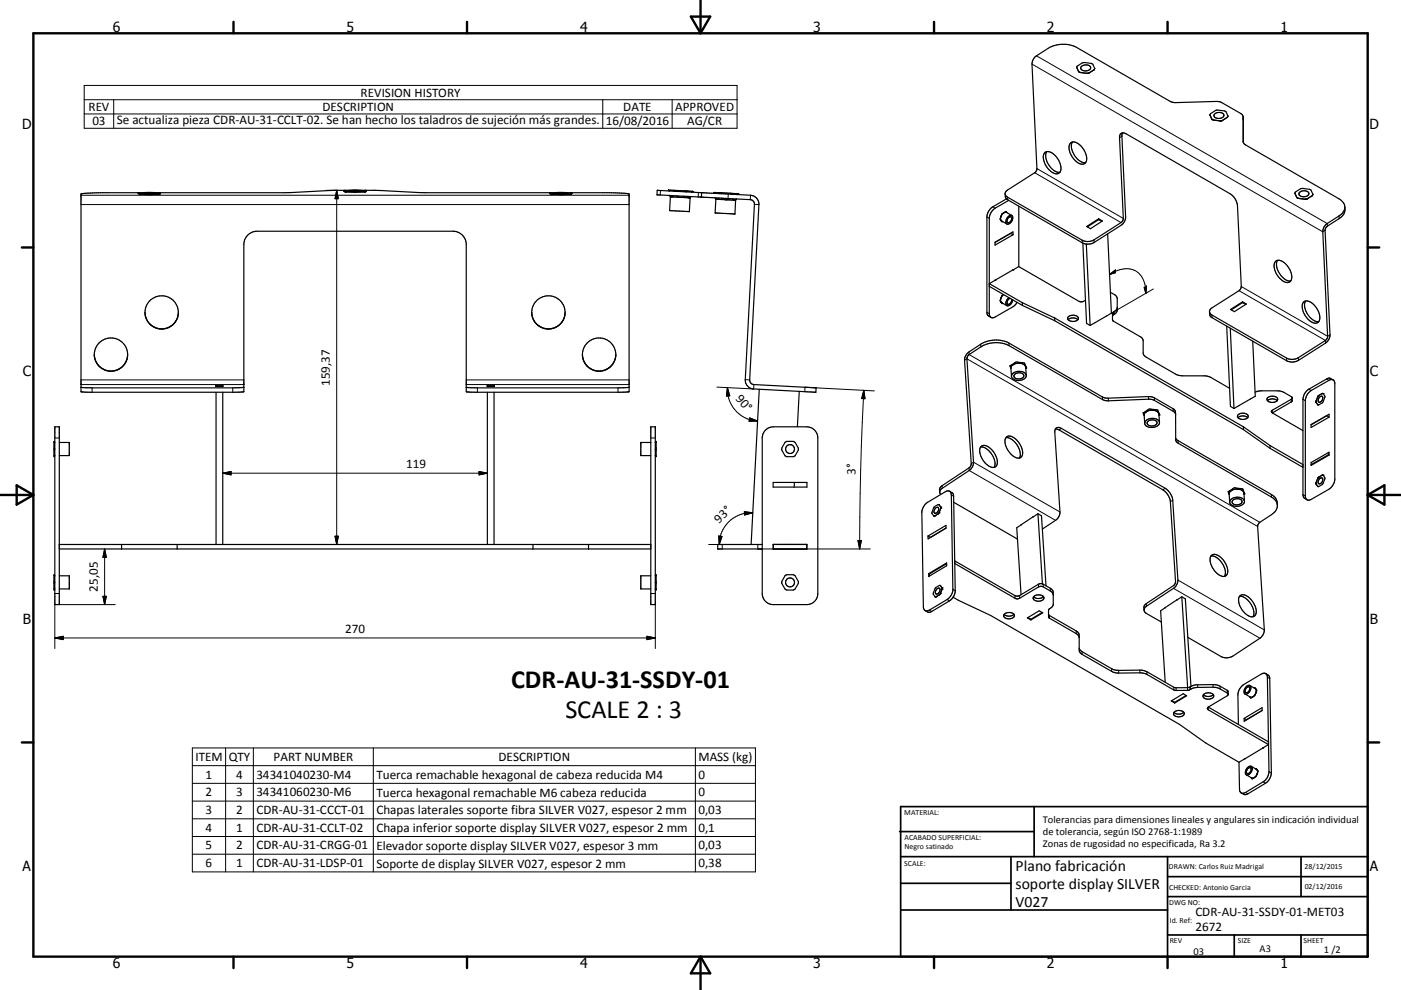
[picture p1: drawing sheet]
<svg xmlns="http://www.w3.org/2000/svg" width="420mm" height="297mm" viewBox="0 0 420 297" stroke-linecap="round" stroke-linejoin="round" font-family="sans-serif">
<g fill="none" stroke="#000" stroke-width=".36">
<path d="M324.3 19.8a1.76 1.76 0 0 1 2.7 .6 1.67 1.67 0 0 1-1.5 .9 1.67 1.67 0 0 1-1.5-1zM322.8 20.2l.2-.4a3.7 3.7 0 0 1 4.4-.6l.8 1.3M322.8 20.2l.6 1.3M323.4 21.5h.1M323.4 21.5l.4 .2M323.8 21.7l2.1 .3M323.8 21.7h.1M325.9 22h.1M326.2 22h-.3M326.5 21.9l-.6 .1M326.5 21.9h.1M326.5 21.9l-.5 .1"/>
<path d="M328 20.9l-1.5 1M328 20.9h.1M328.2 20.5l-.2 .4M328.2 20.5l-.1 .4M336.6 39.9l-.2 1 1.1 24.2a3.1 3.1 0 0 1-1.4 2.5l-8.1 5.1a3.8 3.8 0 0 1-3.5 .2l-22.4-13-.7-.7-.1-1.1M362.8 34.5l.1-.4a3.6 3.6 0 0 1 4.5-.7l.7 1.4M362.8 34.5l.5 1.3M362.8 34.5h.1M363.3 35.7l.5 .3M363.3 35.7v.1M363.3 35.8l.5 .2M363.8 36l2 .2"/>
<path d="M363.8 36h.1M363.8 36l2 .3M364.2 34.2a1.78 1.78 0 0 1 2.7 .4 1.7 1.7 0 0 1-3 .1zM365.8 36.2v.1M366.2 36.3h-.1M366.5 36.2l-.7 .1M366.5 36.1l-.7 .1M366.5 36.1v.1M368 35.2l-1.5 .9M368 35.2l-1.5 1M368.1 34.8l-.1 .4M372.7 35.1l-.2-.6-.5-.5-6.5-3.5-13 .3-1.5-.3-28.2-16.3a9 9 0 0 0-8.5 .3l-3.6 2.2a3.1 3.1 0 0 0-1.3 2.5l1.5 31.6-.5 .9-8.3 5.3a1.16 1.16 0 0 0-.8 1.1 1.16 1.16 0 0 0 .8 1.1l22.3 12.9a3.7 3.7 0 0 0 3.6-.1l8.1-5.2 .7-1.1-1.2-24.4a1.21 1.21 0 0 1 .6-1.3 1.21 1.21 0 0 1 1.5 .2l31.1 17.9a4.9 4.9 0 0 1 2.2 3.6l1.1 24.4-.6 1.1-8.2 5.2a1.15 1.15 0 0 0-.7 1.1 1.15 1.15 0 0 0 .8 1l22.3 12.9a3.6 3.6 0 0 0 3.5-.1l8.3-5.3 .5-.9-1.4-31.6a3.1 3.1 0 0 1 1.3-2.4l3.5-2.3a2.77 2.77 0 0 0 1.8-2.6 2.77 2.77 0 0 0-1.8-2.6l-28-16.1-.7-.9"/>
<path d="M372.7 35.1v7.5M372.7 35.1v.7M372.7 35.9l.1 6.8M41.4 58v-.2l2.9-.1 3.8 .1v.2M41.4 58h.5M41.4 58l.1 .1M41.5 58.1h.3M41.5 58.1l.5 .2M41.8 58.1l.2 .2M41.8 58.3h6M41.8 58.2v.1M41.9 58l2.4 .1"/>
<path d="M41.9 58.1h-.1M41.9 58v.1M41.9 58.1l2.4 .1M42 58.3l2.6 .1M42 57.8h-13.1l-4.6 .4v59.3M42.8 57.9h.1M42.8 57.9h3.9M44.3 58.1h.9M44.3 58.1v.1M44.3 58.2h.2M44.5 58.2h.5M44.5 58.2l.1 .2"/>
<path d="M44.6 58.4h.3M45 58.2l-.1 .2M45.2 58.1v.1M45.2 58.2h-.2M46.7 57.9v.1M46.8 57.9h-4M46.8 57.9h-.1M47.6 57.8h37.9l14-.7 6.5-.1 7.4 .1 14 .7h37.9M47.6 58.3l-2.7 .1M47.7 58l-2.5 .1M47.7 58v.1M47.7 58.1l-2.5 .1"/>
<path d="M47.7 58.1h.1M47.7 58.3h-.1M47.8 58.2v.1M47.8 58.1l-.2 .2M48 58.1h-.2M48 58.1l-.3 .2M48.1 58h-.4M48.1 58l-.1 .1M103.1 57.3h.4M103.2 57.4h.2M103.2 57.4l.4 .2M103.3 57.1h-.2l.1 .3"/>
<path d="M103.4 57.6h6.1M103.4 57.5v.1M103.4 57.4l.2 .2M103.5 57.3l2.5 .1M103.5 57.3v.1M103.5 57.4h-.1M103.5 57.4l2.5 .1M103.6 57.6h2.7M104.5 57.2h3.9zM104.5 57.2h.1M106 57.4h.9M106 57.4v.1"/>
<path d="M106 57.5h.2M106.2 57.5h.5M106.2 57.5l.1 .1M106.3 57.6h.3M106.3 57.6v.1M106.6 57.6v.1M106.7 57.5l-.1 .1M106.9 57.4v.1M106.9 57.5h-.2M109.3 57.6h.1M109.3 57.6h-2.7M109.4 57.3l-2.5 .1"/>
<path d="M109.4 57.3v.1M109.4 57.4h.1M109.4 57.4l-2.5 .1M109.5 57.5v.1M109.5 57.4l-.2 .2M109.6 57.1h.2l-.1 .3M109.7 57.4h-.2M109.7 57.4l-.3 .2M109.8 57.3h-.4M164.8 58v-.2l2.9-.1 3.8 .1v.2M164.8 58h.4M164.8 58l.1 .1"/>
<path d="M164.9 58.1h.2M164.9 58.1l.2 .2M165.1 58.3h6M165.1 58.2v.1M165.1 58.1l.2 .2M165.1 58.3h.2M165.2 58l2.5 .1M165.2 58v.1M165.2 58.1h-.1M165.2 58.1l2.5 .1M165.3 58.3l2.7 .1M166.1 57.9h4"/>
<path d="M166.1 57.9h.1M166.2 57.9h3.9M166.2 57.9v.1M167.7 58.1h.8M167.7 58.1v.1M167.7 58.2h.2M167.9 58.2h.5M167.9 58.2l.1 .2M168 58.4h.3M168.4 58.2l-.1 .2M168.5 58.2h-.1M168.5 58.1v.1"/>
<path d="M170.1 57.9h.1M170.9 57.8h13.1l4.6 .4v59.3M170.9 58.3l-2.6 .1M171 58l-2.5 .1M171 58v.1M171 58.1h.1M171 58.1l-2.5 .1M171.1 58.3h-.2M171.1 58.2v.1M171.1 58.1l-.2 .2M171.4 58.1h-.3M171.4 58.1l-.3 .2"/>
<path d="M171.5 58h-.5M171.5 58l-.1 .1M197 57.1l28 1.5a2.66 2.66 0 0 1 2.5 2.8l-2.7 52.6a1.35 1.35 0 0 0 1.2 1.4l18.7 1-.1 1.3-18.6-1a2.65 2.65 0 0 1-2.6-2.8l2.8-52.6a1.35 1.35 0 0 0-1.3-1.4l-27.9-1.4zM200.4 57.1h.1M200.4 57h.1M200.4 57.1l.3 .2M200.4 57.1l1.5 .1M200.4 57l1.5 .1M200.8 58.6l.2 .5M200.8 58.7l.8 .4M201 59.1l2.9 .1M201 59.1l-.2 4.1 4.5 .2 1.4 .1 .2-4.1"/>
<path d="M201.9 57.1h.7M201.9 57.1v.1M201.9 57.2h.1M202 57.2h.5M202 57.2l.2 .2M202 58.7l-.5 .4M202.5 57.2v.2M202.6 57.1l2.9 .2M202.6 57.1l-.1 .1M202.8 58.8l1.1 .4M203.9 59.2l3 .2M205.1 58.9l-1.2 .3"/>
<path d="M205.5 57.3h.7M205.5 57.3l.1 .1M205.6 57.4h.5M205.6 57.4v.2M205.9 58.9l.6 .4 .6-.3-.2 .4M206.1 57.4l-.3 .2M206.2 57.4l1.4 .1M206.2 57.4h-.1M206.2 57.3l1.4 .1M206.2 57.3v.1M207.6 57.4l.1 .1M207.6 57.4v.1"/>
<path d="M207.6 57.5h.1M207.7 57.5l-.3 .1M210.4 57.8l-.1 1.3M214.1 57.7h.1M214.1 57.8l.2 .2M214.1 57.7l1.4 .1M214.1 57.7v.1M214.1 57.8h.1M214.1 57.8l1.4 .1M214.6 59.8l-.2 4.1 2.6 .1 3.3 .2 .2-4.1M214.6 59.8h.3M214.9 59.7l-.5-.3 .2 .4"/>
<path d="M214.9 59.7l.1 .1M215 59.8l2.6 .1M215.5 57.8h.7M215.5 57.8v.1M215.5 57.9h.2M215.6 59.4l-.6 .4M215.7 57.9h.4M215.7 57.9l.2 .2M216.1 57.9v.2M216.2 57.8l2.9 .2M216.2 57.8v.1M216.2 57.9h-.1"/>
<path d="M216.4 59.5l1.2 .4M217.6 59.9l1.1 .1a2.34 2.34 0 0 0 2.1-.3l-.3 .4M218.8 59.6l-1.2 .3M219.1 58l.2 .1M219.1 58h.8M219.1 58h.1M219.3 58.1h.4M219.3 58.1l-.1 .2M219.6 59.6l.4 .4 .5 .1M219.7 58.1l-.2 .2M219.9 58l1.4 .1M219.9 58.1h-.2"/>
<path d="M219.9 58v.1M219.9 58.1l1.4 .1M221.3 58.1h.1M221.3 58.1v.1M221.3 58.2l-.3 .2M301.8 59.7l-4.1 2.3a3.9 3.9 0 0 0-1.8 3.1v28.6l.2 .9 1 .6M313.2 45.8a2.33 2.33 0 0 1 3.2 1 4.4 4.4 0 0 1 1.3 5 2.1 2.1 0 0 1-2.9-.6 4.9 4.9 0 0 1-1.7-5.2zM313.8 45.5a5 5 0 0 0 2.8 6l1.2 .2M320.9 42.9a2.17 2.17 0 0 1 2.9 .7 4.9 4.9 0 0 1 1.7 5.1 1.76 1.76 0 0 1-2.7-.1 4.8 4.8 0 0 1-1.9-5.7zM321.5 42.6a5.1 5.1 0 0 0 2.8 6l1.2 .2M388.2 58l.2-.4a3.8 3.8 0 0 1 4.4-.7l.8 1.4M388.2 58l.6 1.2"/>
<path d="M388.2 58l.6 1.3M388.8 59.2l.4 .3M388.8 59.2v.1M388.8 59.3l.4 .2M389.2 59.5l2.1 .3M389.2 59.5h.1M389.7 57.7a1.78 1.78 0 0 1 2.7 .4 1.69 1.69 0 0 1-3 .1zM391.3 59.8h.1M391.6 59.7l-.3 .1M391.7 59.8h-.2M391.9 59.7l-.6 .1M391.9 59.6l-.3 .1"/>
<path d="M391.9 59.6v.1M393.5 58.7l-1.6 1M393.5 58.7h.1M393.5 58.5v.2M393.6 58.4l-.1 .3M393.6 58.3l-.1 .2M393.6 58.3h.1M298.3 72.7l5.4-3.1v.8l-5.4 3.1zM300 65.9l.1 .2M300.1 64.9v1.2M300.1 66.1l.1 .1M300.1 64.9l-.1 .2"/>
<path d="M300.2 64.7l-.1 .2M300.2 66.2v.1M300.2 66.2l1.7 1M300.3 66.4h.1M301 63.8l-.9 1.1M301 63.8l-.2 .1M301 63.8l.6-.1 1.8 .9M301.1 63.7l-.1 .1M301.6 63.5l.2 .3M301.9 63.8l-.3-.4-1.2 .7-.6 1.6 .6 .9 .2-.1M302.3 65a.76 .76 0 0 1 1.1-.3 .76 .76 0 0 1 .2 1.1 1.47 1.47 0 0 1-1.9 1.3 1.81 1.81 0 0 1 .6-2.1zM302.4 60.1l-4.1 2.4a3.9 3.9 0 0 0-1.7 3v28.6a1.07 1.07 0 0 0 .5 1.1 1.07 1.07 0 0 0 1.2-.1l5.4-3 1.2-1.4"/>
<path d="M302.4 65.3a.56 .56 0 0 1 .9-.1 .56 .56 0 0 1-.1 .8 .8 .8 0 0 1-1.2 .6l-.1-.6zM303 70h.1M303 70l.7 .4M305.4 80l18.1 10.4 1 .1 .9-.4M305.4 80l-1.7 1M305.4 61.9v18.1M324.6 72.9l1.2 24.1 1 .6M325.7 73.2l1.1 24.4M325.8 68l3.6-2.4 1.1 .7-3.6 2.3zM329.4 65.9l.9 .5M329.4 65.9l-3.4 2.2M329.4 65.6v.3"/>
<path d="M332.1 70.2l1.1 23.8-1.4 .8M382.4 78.4a2.12 2.12 0 0 1 2.9 .7 4.9 4.9 0 0 1 1.7 5.1 1.94 1.94 0 0 1-3-.4 4.9 4.9 0 0 1-1.7-5.2zM383 78.1a5 5 0 0 0 2.4 5.8l1 .4h.6M403.2 62.1a3.2 3.2 0 0 1-1.7 3.5l-3.5 2.2-.5 .5-.2 .8 1.4 31.4a3.1 3.1 0 0 1-1.3 2.4l-8.1 5.2a3.7 3.7 0 0 1-3.6 .1l-22.6-13-.4-.7-.1-1M43.5 93.7l.2 1.7M43.5 94.3a5 5 0 0 1 6.4-5.4 5 5 0 0 1 2.3 8.1 5 5 0 0 1-8.3-1.2M43.6 94.8l.6 1.5M53.5 93.7a5 5 0 0 1-3.4 4.7 5 5 0 0 1-5.6-1.7M159.4 93.7l.3 1.7 .5 .9M159.4 94.3a5 5 0 0 1 6.1-5.5 5 5 0 0 1 3.1 7.6 5 5 0 0 1-8.2 .3M159.5 94.8a5 5 0 0 0 3.9 3.8 5 5 0 0 0 5.1-2M169.4 93.7l-.1 1.1-.6 1.4"/>
<path d="M296.6 85.9l9.9 5.7M298.3 84.1l-1.7 1 9.9 5.7M300 90.4l.1 .2M300.1 90.6l.1 .1M300.1 89.4v1.2M300.1 89.4l-.1 .2M300.2 89.3l-.1 .1M300.2 90.7v.1M300.2 90.7l1.7 1M300.3 90.9h.1M300.8 88.4h.1M300.9 88.4l-.5 .2-.6 1.6 .6 .9 .2-.1"/>
<path d="M300.9 88.4l-.8 1M302.5 89.3a1.74 1.74 0 0 0-.6 2.4M302.8 89.5a1.08 1.08 0 0 0-.6 1.8 1.35 1.35 0 0 0 1.1-1.5M303.6 90a1.74 1.74 0 0 1-1.7 1.7M303.7 81h.1M303.7 81l-5.4 3.1M306.5 90.8l9.7 4.6M306.5 91.6l9.7 4.6M306.5 90.8v.8M316.2 95.4l56.6 32.6M316.2 96.2l56.6 32.7M316.2 95.4v.8"/>
<path d="M320.2 95.1a2.04 2.04 0 0 1 3.1 .3 1.81 1.81 0 0 1-1.6 1.1 1.81 1.81 0 0 1-1.6-1zM320.2 95.9a2.26 2.26 0 0 1 3 0M331.8 94.8l-5 2.8M332.9 87.7l1.4 .8 .6 .6 .1 3.9a2.42 2.42 0 0 1-1.4 1.7l-.1 .1M335 92.2a2.15 2.15 0 0 1-1.4 1.6l-.1 2.2 .2 .3 8.4 4.9 .4 .4 .2 .6 .1 3.9 .8 1 9.5 5.4 1.5 .3 7.5 .1 6.5 3.6M367.8 97.8l1.1 24.1 1.1 .7M368.8 98.5l1.2 24.1M368.9 92.8l3.6-2.2 1.2 .6-3.6 2.3zM372.5 90.6l.1 .2M373.5 91.3l-1-.5-3.4 2.2M390.8 90.6a2.59 2.59 0 0 1 3.5 1.3 3.7 3.7 0 0 1 .8 4.9 3.4 3.4 0 0 1-3.9-2.3 3.7 3.7 0 0 1-.4-3.9zM391.4 90.3a5.1 5.1 0 0 0 2.8 6l1.2 .2"/>
<path d="M24.3 117.5h.1M24.3 116.2h.1M24.3 117.5h48.8M24.3 116.2l3.3 .2 45.5-.2M28.3 106.9a5 5 0 0 0 7.7 3.7 5 5 0 0 0-.3-8.6 5 5 0 0 0-7.4 4.4v.5M38.3 106.4a5 5 0 0 1-4.5 4.9 5 5 0 0 1-5.4-3.9M64.7 115.6h2.1v.4h-2.1zM64.8 115.9v.1M64.8 117.7v45.7M66.8 115.9v.1M66.8 117.7v45.7M73.1 117.5v-44.1a4 4 0 0 1 4-4h58.7a4 4 0 0 1 4 4v44.1"/>
<path d="M73.1 116.2h.1M73.1 117.5h.1M139.8 117.5h.1M139.8 116.2h.1M139.8 117.5h48.8M139.8 116.2l3.3 .2 45.5-.2M146.1 115.6h2.1v.4h-2.1zM146.1 117.7v45.7M148.1 115.9v.1M148.1 117.7v45.7M174.6 106.4a5 5 0 0 1 7.1-4.6 5 5 0 0 1 1 8.4 5 5 0 0 1-8-2.8M174.6 106.4l.3 1.6"/>
<path d="M174.6 106.4v.5M184.6 106.4a5 5 0 0 1-3.9 4.8 5 5 0 0 1-5.6-2.8M188.6 117.5h.1M188.6 116.2h.1M227.6 116.8l-2.4 46.6M239.6 117.4l-.5 10.6M302.8 109.8l.3 .8M302.9 110.2l-.1-.4 1.8-1.2 2.5 .3 .7 1.5-.3 .2 .2-.4M303.6 112.1a2.78 2.78 0 0 1 4.1 .4 2.23 2.23 0 0 1-3.2 1.6 1.15 1.15 0 0 1-1.1-.7 1.15 1.15 0 0 1 .2-1.3zM303.7 109.4l-.7 .2M303.7 109.4l-.6 .9 .2 2.6M304.2 112.3a1.75 1.75 0 0 1 2.8 .4 1.68 1.68 0 0 1-1.5 1 1.68 1.68 0 0 1-1.5-.9z"/>
<path d="M304.4 108.7l-.7 .7M305 108.6l.9 .4M305.9 109h-1l-1.2 .4M305.9 109l.9 .3 .5 .4M306.8 108.8l-.9 .2M307.2 109l.2 .7M307.3 109.7l.2 .3M307.5 110l.2 2.6M307.5 110l.1 .2M307.6 110.2h.1M375.6 102.3l.7 16.6-6.3 3.7M376.3 117.7l1.6-.4h5.8l1.3 .5 2.4 1.4-.2 1.3-5.7 3.4"/>
<path d="M380.1 119.3a1.86 1.86 0 0 1 3 .6 1.89 1.89 0 0 1-3.3-.1zM387.4 119.4l-6.1 3.8-.1 .3 .3 .4M392.6 117.5l5.8-3.4a1.04 1.04 0 0 1 1.1-.2 1.04 1.04 0 0 1 .7 .9l-.1 29.5a4 4 0 0 1-1.7 2.5l-5.3 3a1.08 1.08 0 0 1-1.2 .1 1.08 1.08 0 0 1-.5-1.1v-28.6a3.9 3.9 0 0 1 1.2-2.7zM395.1 119l-.5 1.3M395.2 118.8l-.1 .2M395.4 118.7l-.2 .1M395.4 118.6v.1M395.6 119.2a.6 .6 0 0 1 .9-.2 .6 .6 0 0 1 0 .9 .75 .75 0 0 1-1.3 .5v-.6zM396.4 118.1h.3M396.4 118.1l-1 .6M396.7 118.1l.5 .7v.4a2.47 2.47 0 0 1-2 2.3l-.6-.8M399.7 114l-1.1-.6-.6 .2-5.6 3.1a3.9 3.9 0 0 0-1.8 3.1v28.6l.3 .9 1 .6"/>
<path d="M16.2 132.4v4.6M16.2 134.4h.1M16.2 132.7h.1M16.2 137h.1M16.2 136.7h.1M16.2 135h.1M16.2 132.4h.1M16.3 132.4v.1M16.3 134.4v.3M16.3 136.7v.2M16.3 132.5v.1M16.3 134.7v.1"/>
<path d="M16.3 136.9h.1M16.3 132.6v.1M16.3 134.8v.2M16.3 136.9v.1M16.3 136.9l.1-.2-.1 .2M16.3 132.5l.1 .2-.1-.1M16.4 128h1.4v53.4h-1.4zM17.8 132.7h3v4h-3M195.1 128h1.4v53.4h-1.4zM195.1 132.7h-3v4h3M196.6 132.5v.1M196.6 134.7v.1"/>
<path d="M196.6 136.9h.1M196.6 136.9v.1M196.6 134.8v.2M196.6 132.6v.1M196.6 132.5l-.1 .2 .1-.1M196.6 136.9l-.1-.2 .1 .2M196.6 134.4h.1M196.6 132.7h.1M196.6 137h.1M196.6 136.7h.1M196.6 136.7v.2M196.6 135h.1"/>
<path d="M196.6 134.4v.3M196.6 132.4h.1M196.6 132.4v.1M196.7 132.4v4.6M229.5 129l1.1-.7 1.3-.3h10a3.3 3.3 0 0 1 3.3 3.4v46.7a3.3 3.3 0 0 1-3.3 3.3h-10a3.3 3.3 0 0 1-3.4-3.3v-46.7l.3-1.3zM294 134.1a4.9 4.9 0 0 1 4.2 4.2l.1 1.1-.3 .8M294.1 134a2.67 2.67 0 0 1 3.5 1.3 4.3 4.3 0 0 1 1 4.6 2.16 2.16 0 0 1-2.9-.6 5 5 0 0 1-1.7-5.1zM301.6 131.3a5.2 5.2 0 0 1 4.3 5.3l-.3 .8M301.7 131.2a2.32 2.32 0 0 1 3.2 .9 4.3 4.3 0 0 1 1.3 5 2.32 2.32 0 0 1-3.2-1 4.3 4.3 0 0 1-1.3-4.9zM316.4 128.7l1.1 .3 31.1 17.9a5 5 0 0 1 2.3 3.6l1.5 24.2-.5 .9-8.5 5.7-.4 .7v1.1M342.8 123.9l.2 .8M342.9 124.3l-.2-.4 1.9-1.2 2.5 .3 .6 1.5-.2 .2"/>
<path d="M343.7 123.5l-.7 .2M343.7 123.5l-.7 .9 .2 2.6M343.7 126.1a2.68 2.68 0 0 1 3.9 .5 2.24 2.24 0 0 1-3.2 1.5 1.15 1.15 0 0 1-1.1-.7 1.15 1.15 0 0 1 .4-1.3zM344.2 126.4a1.75 1.75 0 0 1 2.7 .4 1.69 1.69 0 0 1-3 .2zM344.3 122.8l-.6 .7M344.9 122.7l.9 .4M345.8 123.1l1.1 .4 .5 .5M345.8 123.1l-1.3 .1-.8 .3M346.7 123l-.9 .1M347.1 123.1l.3 .9M347.4 124l.1 .2M347.5 124.2l.1 2.6"/>
<path d="M347.5 124.2l.2 .1-.2 .3M352.5 124.4l-.6-.9-6.6-3.7-13 .4-1.5-.2-28.3-16.3a8.8 8.8 0 0 0-8.4 .4l-3.7 2.4-.5 .9 2 31.3a3 3 0 0 1-1.3 2.5l-8.1 5.3a1.16 1.16 0 0 0-.5 1.8M352.5 124.4v7.5l.3 .8 28.4 16.4a2.86 2.86 0 0 1 1.8 2.7 2.86 2.86 0 0 1-1.8 2.6l-3.5 2.3-.7 1.1 2.1 31.2a3.1 3.1 0 0 1-1.4 2.5l-8.1 5.3a3.7 3.7 0 0 1-3.5 .2l-10-5.8M352.5 124.4l-.1-1-.5-.6-6.6-3.7-13 .4-1.6-.3-28.2-16.3a8.8 8.8 0 0 0-8.5 .4l-3.5 2.3a3.1 3.1 0 0 0-1.3 2.5l1.9 31.4-.6 .9-8.3 5.5-.5 .8v1M352.5 131.4l.7 .8 28 16.1a3.2 3.2 0 0 1 1.8 3.2M371.2 125.3a2.28 2.28 0 0 1 2.9 0M371.3 124.4a1.86 1.86 0 0 1 2.9 .6 1.89 1.89 0 0 1-3.2-.1zM372.8 128l8 5.7M372.8 128.9l8 5.6M372.8 128v.9M380 120.2a2.26 2.26 0 0 1 2.9 0M380.8 133.7l9.8 5.7"/>
<path d="M380.8 134.5l9.8 5.7M380.8 133.7v.8M381.5 123.9l9.1 5.3M393.1 138.8l5.4-3.1v.8l-5.4 3.1zM394.6 120.7h.1M394.6 120.5v.2M394.6 120.3h.1M394.6 120.3l-.1 .3M394.6 120.3v.2M397.8 124.7h.1M397.8 124.7l.7 .5M397.8 124.7l-4.7 2.7"/>
<path d="M398.3 136.4l-5.2 3M398.3 135.8v.6M398.3 136.4l.2 .1M398.5 125.2v-.9l-5.4 3.1M398.5 125.2l-5.4 3v-.8M231.8 144.7h10.1v1.4h-10.1zM238.2 144.7l-.1 1.4M277.4 151.3l6-3.8a1.07 1.07 0 0 1 1.2-.1 1.07 1.07 0 0 1 .6 1.1l.5 28.3a3.9 3.9 0 0 1-1.8 3.1l-5.3 3.1a1.08 1.08 0 0 1-1.2 .2 1.08 1.08 0 0 1-.6-1.1l-.4-28.3a3.8 3.8 0 0 1 1-2.5zM279.9 154.8h.3M280.4 152.5a.6 .6 0 0 1 .9-.2 .6 .6 0 0 1 0 .9l-.4 .6a.57 .57 0 0 1-.9 0 .57 .57 0 0 1 .1-.9zM281.3 154.2l-1.1 .6M281.3 154.2h.1"/>
<path d="M281.4 154l-.1 .2M281.5 153.8l-.1 .2M281.5 153.8l-.1 .3M282 152.1l-.5-.7h-.3a2.7 2.7 0 0 0-1.8 2.7l.5 .7M282 152.5l-.5 1.3M282 152.1v.4M282 152.1l.1 .2M282.1 152.4l-.1 .1M283.6 158.5v-.9l-5.4 3.2M283.6 158.5l-5.3 3.2-.1-.9M283.6 158.4l-4.7 2.8M284.7 147.4l1 .7 .2 .8 .5 28.3a3.9 3.9 0 0 1-1.7 3.1l-5.6 3.3-.8 .1-.9-.5"/>
<path d="M286 150.7l19 11M306.2 157.4h.1M306.2 157.4l-1.4 .9 1.3 20.1M311.2 154.1l-5 3.3M311.2 154.1l1 .6 1.4 21.1M311.2 154.1l1.3 21.1M312.5 158.7l4-2.6a3.1 3.1 0 0 0 1.3-2.5l-1.6-24a1.18 1.18 0 0 1 .6-1.3 1.18 1.18 0 0 1 1.4 .2l31.1 18 1.1 .9a4.6 4.6 0 0 1 1.2 2.7l1.5 23.9a2.97 2.97 0 0 1-1.3 2.5l-8.1 5.4a1.19 1.19 0 0 0-.7 1.1 1.19 1.19 0 0 0 .7 1.1l4.5 2.5M368.3 147.5l.2 .9M369.1 147.2l-.6 .8 .2 2.7M369.1 147.2l-.6 .2M369.6 150.1a1.66 1.66 0 0 1 2.8 .5 1.75 1.75 0 0 1-3 .1zM369.8 146.5l-.7 .7"/>
<path d="M370.4 146.4l.9 .3M371.3 146.7l-1 .1-1.2 .4M371.3 146.7l.9 .3 .7 .7M372.2 146.6l-.9 .1M372.6 146.7l.3 1M372.9 147.7l.2 .3-.1 .3 .2-.1-.6-1.5-2.6-.4-1.8 1.3 .2 .3M372.9 147.7l.2 2.7M373.1 150.4a2.48 2.48 0 0 0-2.3-1.2 2.48 2.48 0 0 0-2.1 1.5M373.1 150.4a2.59 2.59 0 0 1-4.4 .5v-.2M394.6 144.8l-.1 .3M394.6 145.2h.1M394.6 145v.2"/>
<path d="M394.6 144.8h.1M394.6 144.8v.2M395.1 143.5l-.5 1.3M395.4 143.2l-.3 .3M395.6 143.6a.54 .54 0 0 1 .9-.2 .54 .54 0 0 1 0 .9 .76 .76 0 0 1-.4 .8 .76 .76 0 0 1-.9-.2zM396.4 142.6h.3M396.4 142.6l-1 .6M396.5 142.5v.1M396.5 142.5l-.1 .1M396.5 142.6h.2M396.7 142.6l.5 .7v.4a2.47 2.47 0 0 1-2 2.3l-.6-.8M16.2 172.4v4.6"/>
<path d="M16.2 175h.1M16.2 176.7h.1M16.2 172.4h.1M16.2 172.7h.1M16.2 174.4h.1M16.2 177h.1M16.3 172.4v.1M16.3 174.4v.3M16.3 176.7v.1M16.3 172.6v.1M16.3 172.5v.1M16.3 174.7v.1"/>
<path d="M16.3 176.8v.1M16.3 174.8v.2M16.3 176.9v.1M16.3 176.8l.1-.1-.1 .2M16.3 172.5l.1 .3-.1-.2M17.8 163.4h177.3M17.8 164.7h177.3M17.8 172.8h3v3.9h-3M36.4 163.4v1.3M53.1 163.4v1.3M159.8 163.4v1.3M176.4 163.4v1.3"/>
<path d="M195.1 172.8h-3v3.9h3M196.6 172.5v.1M196.6 174.7v.1M196.6 176.8v.1M196.6 172.6v.1M196.6 176.9v.1M196.6 174.8v.2M196.6 172.5l-.1 .3 .1-.2M196.6 176.8l-.1-.1 .1 .2M196.6 175h.1M196.6 176.7h.1M196.6 172.4h.1"/>
<path d="M196.6 172.7h.1M196.6 174.4h.1M196.6 177h.1M196.6 172.4v.1M196.6 176.7v.1M196.6 174.4v.3M196.7 172.4v4.6M228.5 163.4h-13.3v1.3h13.3M231.8 163.4l10.1-.1v1.4h-10.1zM231.8 164.7h10.1M231.9 163.4v1.3M237.2 163.3v.1"/>
<path d="M241.9 163.4v1.3M278.2 160.8l.7 .4M278.4 172.1l5.4-3.2v.8l-5.4 3.3zM278.4 172.1l.2 .1M278.9 161.2h.1M280.6 179.1h-.1M280.8 176.7a.56 .56 0 0 1 .9-.2 .56 .56 0 0 1 .1 .9 .77 .77 0 0 1-.5 .7 .77 .77 0 0 1-.9-.1zM281.7 178.4h.1M281.7 178.4l-1.1 .7M281.9 175.6l.5 .8M281.9 175.6h-.3a2.65 2.65 0 0 0-1.8 2.7l.5 .7 .3 .1M281.9 175.6h.1"/>
<path d="M281.9 178.1l-.2 .3M282.4 176.7l-.5 1.4M282.4 176.4v.3M283.8 169.1l-5.2 3.1v.6M285.8 179.2l11.2 5.5 56.6 32.6 8 5.7 9.9 5.7M312.6 175.2h-1.1l-5.8 3.5-1.3 .1-18.2-10.5 .1 .8 18.4 10.5 1-.1 6.2-3.6 .7 .1 2.6 1.5 .6 1M312.6 175.2l2.7 1.6 .4 .7 .1 1M312.8 178.9v.2M312.8 179a2.22 2.22 0 0 1-2.9 0M312.8 179a2.29 2.29 0 0 0-2.9 .1M312.8 179a1.05 1.05 0 0 1-.2 1.1 1.05 1.05 0 0 1-1 .3 1.23 1.23 0 0 1-1.7-1.3M315.8 178.5v2.7a2.19 2.19 0 0 1-1.4 1.6v2.3l.1 .3 8.2 4.7 .6 .6 .2 .6"/>
<path d="M352.9 179.9v.1M352.9 179.9l-3.6 2.4M352.9 179.9h.1M354.3 179.1l-1.4 .9M354.3 179.1l1.1 .6 1.7 26.2M354.3 179.1l1.8 27.2M363.1 166.8a4.9 4.9 0 0 1 4.2 4.2l.1 1.1-.3 .8M363.2 166.7a2.67 2.67 0 0 1 3.5 1.3 4.3 4.3 0 0 1 1 4.6 2.67 2.67 0 0 1-3.5-1.3 4.3 4.3 0 0 1-1-4.6zM371.6 178.9a4.9 4.9 0 0 1 4.2 4.2l.1 1.1-.2 .8M371.7 178.8a2.65 2.65 0 0 1 3.5 1.3 4.2 4.2 0 0 1 1 4.6 2.62 2.62 0 0 1-3.5-1.3 4.2 4.2 0 0 1-1-4.6zM301.2 184.2a1.86 1.86 0 0 1 2.9 .6 1.93 1.93 0 0 1-3.2-.1zM304 184.3a2.22 2.22 0 0 1-3 0"/>
<path d="M308 185.4l3.6-2.2 1 .7-3.5 2.1zM308.2 185.3l.9 .5M309.1 185.8v.2M312.5 183.8l-3.4 2M314.4 184.4l8.9 5.4 .2 .7v4.6l.5 .9 9.6 5.6 1.8 .3h6.7l1.2 .2 9.1 5h4l1.2-.6 1.1-.2 5.7-.1 1.1 .3 2.7 1.8M323.5 194.4l.9 1.1 9.5 5.4 1.5 .2 7.5 .1 1 .3 8.3 4.8h4.2l2.3-.9 6.1 .1 3.1 1.6 .3 .4v.8M349.4 182.3h.1M349.4 182.3l-1.4 .9 1.3 21.5M351.1 210.3l3.6-2.2 1.1 .6-3.6 2.2zM351.3 210.2l.9 .5M352.1 213.6a2.01 2.01 0 0 1 2.9 .4 1.81 1.81 0 0 1-3.2 .1zM352.2 210.7v.2"/>
<path d="M354.9 213.7a2.21 2.21 0 0 1-3 0M355.6 208.6l-3.4 2.1M362.2 212.1h.1M362.3 212.1l18 10.5v.8M362.3 212.1l-.3 .4 .3 .5 18 10.4M363.7 208.4a2.3 2.3 0 0 1-2.9 0M363.7 208.4a2.26 2.26 0 0 0-2.9 0M363.7 208.4a1.03 1.03 0 0 1-.1 1.1 1.03 1.03 0 0 1-1.1 .3 1.21 1.21 0 0 1-1.7-1.4M368.2 208.3l-.1 .3-5.8 3.5M371.3 217.4l-.2-8.9a3.9 3.9 0 0 1 1.8-3.1l5.3-3.2a1.08 1.08 0 0 1 1.2-.1 1.08 1.08 0 0 1 .6 1.1l.4 28.3a3.8 3.8 0 0 1-1.7 3.1l-5.3 3.2a1.08 1.08 0 0 1-1.2 .1 1.08 1.08 0 0 1-.6-1.1l-.1-8.1M373 215.5l.7 .4M373.3 208.2l1.7 1 .6-.1"/>
<path d="M373.6 206.5a.59 .59 0 0 1 .9-.4 .59 .59 0 0 1 .1 .9l-.2 .4a.58 .58 0 0 1-.9 .4 .58 .58 0 0 1-.1-.9zM373.7 215.9v.1M374.7 205.7l1.7 .9M374.8 209.1l.3 .3M374.8 205.7a1.66 1.66 0 0 0-1.5 2.5M374.8 205.7a1.73 1.73 0 0 1-1.5 2.5M375.6 209.1l-.1 .1M375.8 209l-.2 .1M376 206.4l.2-.1 .6 .8-.6 1.6-1.2 .7-.3-.3M376.2 206.5h.1M376.4 206.6h.1M376.4 206.6l.1 .1"/>
<path d="M376.5 206.7v1.2M376.5 206.7l.2 .2M376.5 207.9l-.1 .2M376.5 207.9l-.9 1.2M376.6 207.8l-.1 .1M378.4 213.1l-4.7 2.8M378.4 213.2v-.9l-5.4 3.2M378.4 213.2l-5.4 3.2v-.9M379.5 202.1l1 .7 .2 .8 .4 28.9a3.8 3.8 0 0 1-1.7 2.5l-5.5 3.3-.7 .1-1.1-.5M373.2 227.6l-1.7 1.1M373.2 227.6h.1M373.7 232.5l1.7 1 .6-.2"/>
<path d="M374 230.7a.55 .55 0 0 1 .6-.4 .55 .55 0 0 1 .5 .5 .96 .96 0 0 1-.3 1 .96 .96 0 0 1-1.1 .1v-.5zM374.1 230.3a.82 .82 0 0 1 1.2-.3 .82 .82 0 0 1 0 1.3 1.19 1.19 0 0 1-1.9 .9 1.95 1.95 0 0 1 .7-1.9zM375.1 229.9l1.8 1.1M376 233.3l-.1 .1M376.2 233.2l-.2 .1M376.4 230.6l.2-.1 .6 .9-.6 1.5-1.2 .8-.3-.4 .4 .3M376.6 230.7h.1M376.8 230.8l.1 .2M376.9 231l.2 .2M376.9 231v1.2M376.9 232.2v.1M376.9 232.2l-.9 1.1"/>
<path d="M377 232l-.1 .2M378.6 224.4h.1M378.6 224.4l-5.4 3.2M380.3 223.4l-1.8 1"/>
<circle cx="236.9" cy="134.7" r="2.5"/>
<circle cx="236.9" cy="134.7" r="1.34"/>
<circle cx="236.9" cy="174.7" r="2.5"/>
<circle cx="236.9" cy="174.7" r="1.34"/>
</g>
<g fill="#000">
<circle cx="41.8" cy="58.3" r=".18"/>
<circle cx="42" cy="58.3" r=".18"/>
<circle cx="44.6" cy="58.4" r=".18"/>
<circle cx="44.9" cy="58.4" r=".18"/>
<circle cx="47.6" cy="58.3" r=".18"/>
<circle cx="47.7" cy="58.3" r=".18"/>
<circle cx="103.5" cy="57.6" r=".18"/>
<circle cx="103.6" cy="57.6" r=".18"/>
<circle cx="109.3" cy="57.6" r=".18"/>
<circle cx="109.4" cy="57.6" r=".18"/>
<circle cx="165.1" cy="58.3" r=".18"/>
<circle cx="165.3" cy="58.3" r=".18"/>
<circle cx="168" cy="58.4" r=".18"/>
<circle cx="168.3" cy="58.4" r=".18"/>
<circle cx="170.9" cy="58.3" r=".18"/>
<circle cx="171.1" cy="58.3" r=".18"/>
<circle cx="207.7" cy="57.5" r=".18"/>
<circle cx="221.3" cy="58.2" r=".18"/>
<circle cx="298.3" cy="84.1" r=".18"/>
<circle cx="303.7" cy="81" r=".18"/>
<circle cx="395.1" cy="119" r=".18"/>
<circle cx="396.4" cy="118.1" r=".18"/>
<circle cx="396.7" cy="118.1" r=".18"/>
<circle cx="395.1" cy="121.4" r=".18"/>
<circle cx="279.9" cy="154.8" r=".18"/>
<circle cx="280.2" cy="154.8" r=".18"/>
<circle cx="281.5" cy="153.8" r=".18"/>
<circle cx="282" cy="152.1" r=".18"/>
<circle cx="282" cy="152.5" r=".18"/>
<circle cx="395.1" cy="146" r=".18"/>
<circle cx="395.1" cy="143.5" r=".18"/>
<circle cx="395.4" cy="143.2" r=".18"/>
<circle cx="396.4" cy="142.6" r=".18"/>
<circle cx="396.7" cy="142.6" r=".18"/>
<circle cx="280.3" cy="179" r=".18"/>
<circle cx="280.6" cy="179.1" r=".18"/>
<circle cx="281.9" cy="178.1" r=".18"/>
<circle cx="282.4" cy="176.4" r=".18"/>
<circle cx="282.4" cy="176.7" r=".18"/>
<circle cx="378.5" cy="224.4" r=".18"/>
</g>
<g fill="none" stroke="#000" stroke-width=".3">
<path d="M309.4 19.2l87.2 50.3 .7-.4M310.7 16.7l87.2 50.4 .1 .7M25.2 25.6h195.8v12.9h-195.8zM25.2 29.9h195.8M25.2 34.2h195.8M34.1 29.9v8.6M180.7 29.9v8.6M201.5 29.9v8.6M372.7 35.1v.8M24.3 58.6h164.3M97.8 57.1h3.4M100.9 57.1v106.3"/>
<path d="M100.9 57.1l.5 2.5h-1zM198 57.2l-.1 1.3M209.4 57.8l-.1 1.3M218.3 58.2v1.4M225 58.6l-.1 1.3M302.1 59.2v.7M310.2 51.8l25.9 15M310.9 50.6l25.9 14.9M336.4 40.9l-.8 .4M372.7 42.4v.1M24.3 61.4h164.3M226.2 61.3l1.3 .1"/>
<path d="M295.9 65.1l.7 .4M297.7 62l.6 .5M300.4 66.4h-.1M301.6 63.5h.1M324.4 72.1l.1 .8M328 72v.7M401.4 64.8l.1 .8M295.9 93.7l.7 .4M300.4 90.9h-.1M332.6 82.3l1.8-.9a5.9 5.9 0 0 1 7.9 1.7l1 2.3 .2 2.6M332.6 82.3l1.8-1.3v.8zM333.8 93.6v.8"/>
<path d="M343 86.3l.7-.5-.2 2.2zM345.8 86.7l-11.7 6.8v.8M363.4 94.5v.8M371.5 87.2l25.9 14.9v.8M372.1 86l25.9 14.9 .7-.4M24.3 114h48.8M24.3 115.4h48.8M27.6 116.4v1.3M69.8 116.4v1.3M139.8 114h48.8M139.8 115.4h48.8M143.1 116.4v1.3"/>
<path d="M185.3 116.4v1.3M218.1 116.3a9.7 9.7 0 0 0 1.6 5.8 9.6 9.6 0 0 0 5 3.8l2.4 .4M218.1 116.3l.7 2.5h-1zM223.4 113.9l1.4 .1M226 115.4v1.3l-11.1-.6M259 117.1a893.3 893.3 0 0 0-1.3 47.6M259 117.1l.3 2.5h-1zM262.2 117.3l-20.9-1.1v1.3M289.2 108.1l.7-.5 87.1 50.3M290.5 105.6l.1 .8 87.1 50.3M294 103.3l.1 .8M302.5 102.9v.8"/>
<path d="M302.8 109.8h.1M307.7 110.3h.1M330.5 119.1v.8M332.3 119.5v.7M344.3 119l.1 .8M346.1 119.4v.7M385.7 107.4v.8M387.1 119.8v.8M389.2 107.3l.1 .8M390.6 119.8l.8 .4M392.4 116.7l.7 .5M397.7 113.7l.7 .4"/>
<path d="M16.4 131.4h1.4M195.1 131.4h1.4M224.8 125.4l2.3 .9-2.5 .1zM291.2 139.1l.7-.4 25.9 14.9M318.2 128.5l-.7 .5M342.8 123.9h.1M347.7 124.4h-.1M351.7 122.6v.8M353.2 132.2v.8M381.5 123.1v.8M66.8 142h79.3M66.8 142l2.5-.5v1z"/>
<path d="M143.6 141.5l2.5 .5-2.5 .5zM223.2 153.5l2.5 .3-2.5 .7zM225.7 153.8a9.5 9.5 0 0 0-5.9 1.7 9.6 9.6 0 0 0-3.8 5.4l-.4 2.5M282.4 145.7l.1 .8M285.2 148.5l.7 .4M290.5 140.4l.1 .8 25.9 14.9M349.3 146.5l-.7 .4M351.6 150.1l-.7 .4M368.3 147.5h.1M373.1 148v.1M381.2 148.3v.8M390.6 148.4l.8 .4"/>
<path d="M16.4 178.1h1.4M30.9 178.9h1l-.5 2.5zM31.4 164.7v16.7M31.4 164.7l.5 2.5h-1zM100.4 160.9h1l-.5 2.5zM195.1 178.1h1.4M212.5 163.4h4v1.3M215.5 160.8l1 .1-.9 2.5zM227.2 163.4v1.3h33.7M257.2 162.2h1l-.5 2.5zM283.9 179.9l.8 .4M285.7 176.8l.7 .4"/>
<path d="M304.3 178.7v.8M305.7 178.7v.8M311.4 175.3v.8M312.8 175.3v.8M314.9 176.5v.8M351.8 176.5l25.9 15M353.1 174l26 15M16.4 191.4h180.1M16.4 191.4l2.5-.5v1zM16.4 181.4v13.2M17.8 181.4h16.7M193.9 190.9l2.6 .5-2.6 .5z"/>
<path d="M196.5 181.4v13.2M278.6 183l.8 .4M314.6 184.7l.1 .8M322.7 189.3v.8M324.4 195.5v.8M343.7 181.1v.8M333.3 200.6v.8M335.4 201.1v.8M341.7 201l.1 .9M343.9 201.5v.8M351.9 206.2v.8M352.6 206.3v.8"/>
<path d="M356 206.3v.8M356.7 206.1v.8M357 206v.8M359.1 205.4v.8M362.3 212.1v.9M363.7 205.4v.8M365.8 205.9v.8M367.9 207.1v.8M375 209.3l.1 .1M376.3 206.4l-.1 .1M380 203.2l.7 .4M57.7 224.4h168.8v37.2h-168.8z"/>
<path d="M57.7 229.7h168.8M57.7 235h168.8M67.6 224.4v37.2M76 224.4v37.2M111.9 224.4v37.2M208.5 224.4v37.2M373.4 237.8l.7 .4M375.4 233.6h.1M376.7 230.7h-.1M378.7 234.6l.7 .4M380.4 231.5l.8 .4M57.7 240.3h168.8"/>
<path d="M57.7 245.7h168.8M57.7 251h168.8M57.7 256.3h168.8"/>
</g>
<g fill="none" stroke="#000" stroke-width=".71">
<path d="M10 10h400v277h-400zM70 6.6v3.4M140 6.6v3.4M207.1 5h5.8l-2.9 5zM210 0v10M280 6.6v3.4M350 6.6v3.4M6.6 74.2h3.4M410 74.2h3.5M0 148.5h10M5 145.6l5 2.9-5 2.9zM410 148.5h10.1"/>
<path d="M410 148.5l5.1-2.9v5.8zM6.6 222.7h3.4M410 222.7h3.5M70 287v3.4M140 287v3.4M210 287v10M210 287l2.9 5h-5.8zM280 287v3.4M350 287v3.4"/>
</g>
<g fill="none" stroke="#000" stroke-width=".51">
<path d="M269.7 249.5h40.3M270 242h140v45h-140zM270 257h140M303.1 257v16M310 242v15M350 257v30M390.1 257v12M270 265h33.1M270 273h80M350 269h60M350 263h60M350 280.5h60"/>
<path d="M370 280.5v6.5M390.1 280.5v6.5"/>
</g>
<g fill="#000" stroke="#000" stroke-width=".3">
<path d="M100.9 57.1l.5 2.5h-1zM332.6 82.3l1.8-1.3v.8zM343 86.3l.7-.5-.2 2.2zM218.1 116.3l.7 2.5h-1zM259 117.1l.3 2.5h-1zM224.8 125.4l2.3 .9-2.5 .1zM66.8 142l2.5-.5v1zM143.6 141.5l2.5 .5-2.5 .5zM223.2 153.5l2.5 .3-2.5 .7zM30.9 178.9h1l-.5 2.5zM31.4 164.7l.5 2.5h-1zM100.4 160.9h1l-.5 2.5z"/>
<path d="M215.5 160.8l1 .1-.9 2.5zM257.2 162.2h1l-.5 2.5zM16.4 191.4l2.5-.5v1zM193.9 190.9l2.6 .5-2.6 .5z"/>
</g>
<g font-size="7.9">
<text x="153.2" y="206.4">CDR-AU-31-SSDY-01</text>
<text x="169.5" y="215.4">SCALE 2 : 3</text>
</g>
<g font-size="4.7">
<text x="304.5" y="261.2">Plano fabricación</text>
<text x="304.5" y="266.6">soporte display SILVER</text>
<text x="304.5" y="272">V027</text>
</g>
<g font-size="4.2">
<text x="33.9" y="9.6">6</text>
<text x="103.9" y="9.6">5</text>
<text x="173.9" y="9.6">4</text>
<text x="243.8" y="9.6">3</text>
<text x="313.9" y="9.6">2</text>
<text x="383.9" y="9.6">1</text>
<text x="6.7" y="38.7">D</text>
<text x="410.5" y="38.7">D</text>
<text x="6.9" y="112.9">C</text>
<text x="410.7" y="112.9">C</text>
<text x="6.9" y="187.1">B</text>
<text x="410.7" y="187.1">B</text>
<text x="6.8" y="261.4">A</text>
<text x="410.7" y="261.4">A</text>
<text x="33.9" y="290.4">6</text>
<text x="103.9" y="290.4">5</text>
<text x="173.9" y="290.4">4</text>
<text x="243.8" y="290.4">3</text>
<text x="313.9" y="290.4">2</text>
<text x="383.9" y="290.4">1</text>
</g>
<g font-size="3.9">
<text x="108.1" y="29">REVISION HISTORY</text>
<text x="26.5" y="33.3">REV</text>
<text x="96.7" y="33.3">DESCRIPTION</text>
<text x="186.9" y="33.3">DATE</text>
<text x="202.4" y="33.3">APPROVED</text>
<text x="27.7" y="37.6">03</text>
<text x="35.1" y="37.3">Se actualiza pieza CDR-AU-31-CCLT-02. Se han hecho los taladros de sujeción más grandes.</text>
<text x="181.6" y="37.5">16/08/2016</text>
<text x="206" y="37.5">AG/CR</text>
<text x="98.9" y="115.7" transform="rotate(-90 98.9 115.7)">159,37</text>
<text x="220.4" y="119.7" transform="rotate(48 220.4 119.7)">90°</text>
<text x="121.8" y="140.5">119</text>
<text x="256.5" y="142.5" transform="rotate(-88 256.5 142.5)">3°</text>
<text x="215.6" y="157.1" transform="rotate(-43 215.6 157.1)">93°</text>
<text x="29.3" y="177.5" transform="rotate(-90 29.3 177.5)">25,05</text>
<text x="103.5" y="189.8">270</text>
<text x="58.6" y="228.3">ITEM</text>
<text x="61.6" y="233.6">1</text>
<text x="68.6" y="228.3">QTY</text>
<text x="70.8" y="233.6">4</text>
<text x="76.9" y="233.6">34341040230-M4</text>
<text x="82" y="228.3">PART NUMBER</text>
<text x="112.9" y="233.7">Tuerca remachable hexagonal de cabeza reducida M4</text>
<text x="149.4" y="228.3">DESCRIPTION</text>
<text x="209.4" y="228.4">MASS (kg)</text>
<text x="209.4" y="233.6">0</text>
<text x="61.6" y="238.9">2</text>
<text x="70.8" y="238.9">3</text>
<text x="76.9" y="238.9">34341060230-M6</text>
<text x="112.9" y="239">Tuerca hexagonal remachable M6 cabeza reducida</text>
<text x="209.4" y="238.9">0</text>
<text x="61.6" y="244.3">3</text>
<text x="70.8" y="244.3">2</text>
<text x="76.9" y="244.3">CDR-AU-31-CCCT-01</text>
<text x="112.9" y="244.3">Chapas laterales soporte fibra SILVER V027, espesor 2 mm</text>
<text x="209.4" y="244.3">0,03</text>
<text x="61.6" y="249.5">4</text>
<text x="70.8" y="249.5">1</text>
<text x="76.9" y="249.6">CDR-AU-31-CCLT-02</text>
<text x="112.9" y="249.7">Chapa inferior soporte display SILVER V027, espesor 2 mm</text>
<text x="209.4" y="249.6">0,1</text>
<text x="61.6" y="254.8">5</text>
<text x="70.8" y="254.8">2</text>
<text x="76.9" y="254.8">CDR-AU-31-CRGG-01</text>
<text x="112.9" y="254.9">Elevador soporte display SILVER V027, espesor 3 mm</text>
<text x="209.4" y="254.8">0,03</text>
<text x="61.6" y="260.2">6</text>
<text x="70.8" y="260.2">1</text>
<text x="76.9" y="260.2">CDR-AU-31-LDSP-01</text>
<text x="112.9" y="260.3">Soporte de display SILVER V027, espesor 2 mm</text>
<text x="209.4" y="260.2">0,38</text>
<text x="358.4" y="274.9">CDR-AU-31-SSDY-01-MET03</text>
<text x="358.4" y="279.4">2672</text>
</g>
<g font-size="3.1">
<text x="312.7" y="246.8">Tolerancias para dimensiones lineales y angulares sin indicación individual</text>
<text x="312.7" y="250.4">de tolerancia, según ISO 2768-1:1989</text>
<text x="312.7" y="254">Zonas de rugosidad no especificada, Ra 3.2</text>
<text x="357.8" y="286.5">03</text>
<text x="377.6" y="285.6">A3</text>
<text x="396.9" y="285.9">1 /2</text>
</g>
<g font-size="2.4">
<text x="271.1" y="244.4">MATERIAL:</text>
<text x="271.2" y="252">ACABADO SUPERFICIAL:</text>
<text x="271.2" y="254.7">Negro satinado</text>
<text x="271.1" y="259.7">SCALE:</text>
<text x="350.4" y="260.8">DRAWN: Carlos Ruiz Madrigal</text>
<text x="391.1" y="260.6">28/12/2015</text>
<text x="350.5" y="267">CHECKED: Antonio Garcia</text>
<text x="391.2" y="266.7">02/12/2016</text>
<text x="350.5" y="271.4">DWG NO:</text>
<text x="350.7" y="276.9">Id. Ref:</text>
<text x="350.7" y="282.8">REV</text>
<text x="371.1" y="282.9">SIZE</text>
<text x="390.8" y="283">SHEET</text>
</g>
</svg>
